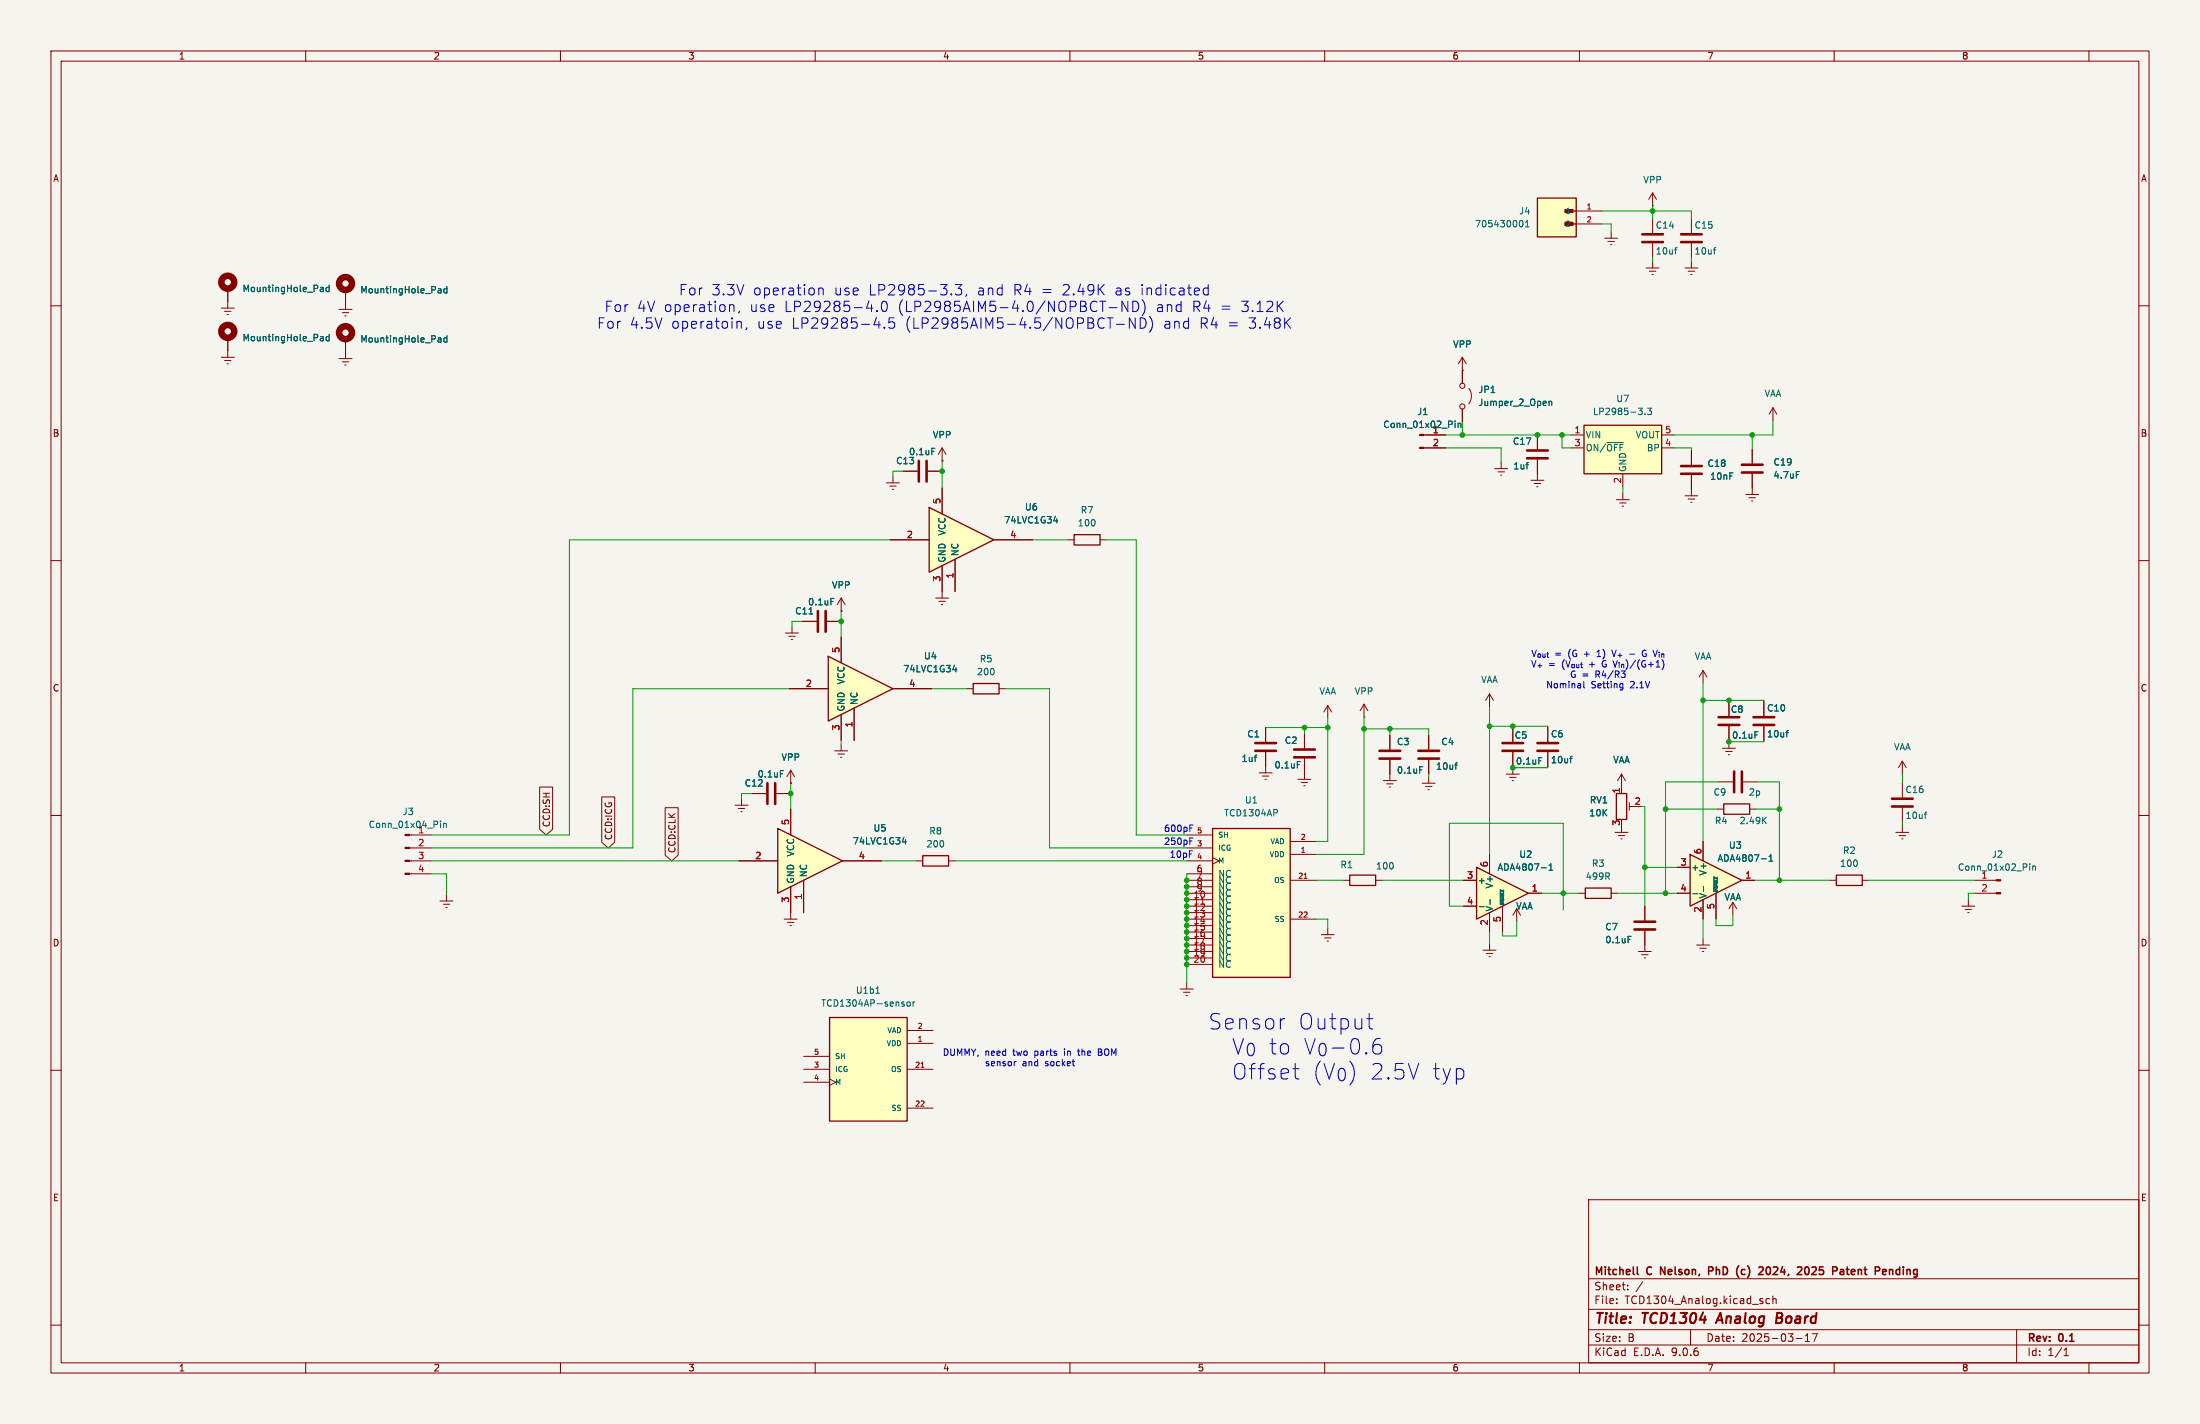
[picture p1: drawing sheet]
<svg xmlns="http://www.w3.org/2000/svg" width="432mm" height="279mm" viewBox="0 0 432 279" stroke-linecap="round" stroke-linejoin="round" font-family="sans-serif">
<path d="M0 0h431.8v279.4h-431.8z" fill="#f5f4ef" stroke="#f5f4ef" stroke-width=".2"/>
<g fill="none" stroke="#840000" stroke-width=".2">
<path d="M10 10h411.8v259.4h-411.8zM12 12h407.8v255.4h-407.8zM60 10v2M110 10v2M160 10v2M210 10v2M260 10v2M310 10v2M360 10v2M410 10v2M44.7 56.6v2.6M10 60h2"/>
<path d="M419.8 60h2M317.2 98h2.6M317.9 98.7h1.3M318.4 99.3h.2M318.5 96.8v1.2M10 110h2M419.8 110h2M10 160h2M147.6 155.7h2.8M152.4 155.7h2.8M155.2 153.7h.1M155.2 151.1l-.8 1.3"/>
<path d="M155.2 151.1l.8 1.3M155.2 151.1v2.6M419.8 160h2M80.4 163.8h4.2M80.4 166.4h4.2M80.4 168.9h4.2M80.4 171.5h4.2M86.4 176.8h2.5M87 177.4h1.3M87.5 178.1h.3M87.6 175.5v1.3M309.9 175.3h1.2"/>
<path d="M316.2 175.3h1.3M10 210h2M419.8 210h2M311.8 235.4h108v32h-108zM10 260h2M311.8 256.9h108M311.8 250.9h108M317.3 255.6v.2M317.3 254.9v.1M319.5 252.9v.2M319.5 252.2v.1M322.4 251.5l-1.3 1.9"/>
<path d="M345.8 255.3l.2 .2-.2 .3M345.8 254.8l.2 .1M347.3 254.9l-.4-.1-.3 .3 .2 .6h.5M348 254.9l.2-.1 .3 .1 .1 .9M348 254.3v1.5M419.8 260h2M60 267.4v2M110 267.4v2M160 267.4v2M210 267.4v2M260 267.4v2M310 267.4v2"/>
<path d="M311.8 263.9h108M311.8 260.9h108M331.8 260.9v3M352.5 262.6h1.2M354.3 263.2h.9M354.3 262.1l.5-.4v1.5M355.7 261.7h1l-.7 1.5M360 267.4v2M395.8 260.9v6.5M405.1 266h.9M405.1 264.9l.4-.4v1.5M410 267.4v2"/>
</g>
<path d="M337.7 257.6l-.9 2M348.7 258.6h.7M349.4 258.6l.2 .1M349.5 257.6h-.7l-.2 2 .9-.1M349.6 258.5l-.2 .1" fill="none" stroke="#840000" stroke-width=".4"/>
<g fill="none" stroke="#840000" stroke-width=".3">
<path d="M321.4 248.6v1.3l.2 .2M325.9 250.1v-1.5l.9 1.5M336.1 248.6h-.7v1.5M336.1 249.3l-.7 .1M341.3 248.4h-.1M342.1 249.1l-.3 .3v.4l.3 .3M345.8 248.6l.3 .3-.1 .3-.9 .9h1M347.1 248.6a.8 .8 0 0 0-.5 .7 .8 .8 0 0 0 .5 .8M353.5 248.6l.1 .3v.3l-.9 .9h.9M354.4 248.7l.2-.1a.8 .8 0 0 1 .5 .7 .8 .8 0 0 1-.5 .8l-.2-.2-.2-.4zM361.1 249.9l.3 .2 .5-.1M361.2 249.1h.6l.1 1"/>
<path d="M361.9 249.4l-.5 .1-.3 .2M362.4 249.1h.5M362.6 248.6v1.3l.3 .2M370.9 249.2l.2-.1h.3l.1 1M370.9 249.1v1"/>
</g>
<circle cx="44.7" cy="55.4" r="1.27" fill="none" stroke="#840000" stroke-width="1.3"/>
<path d="M63 56.4l.5 .2v.6M63.5 57.2h-.5M63.5 56.7h-.5M64.6 56.4h-.4l-.2 .2 .1 .6h.5M64.6 56v1.2M153.2 151.2h.6M86.5 161.1v.1M86.5 161.5v.9M87.1 161.5v.9M87.1 161.7l.4-.1 .1 .8" fill="none" stroke="#006464" stroke-width=".2"/>
<g fill="#840000" stroke="#840000" stroke-width=".2">
<path d="M79.5 163.7h.9v.3h-.9z"/>
<path d="M79.5 166.2h.9v.3h-.9z"/>
<path d="M79.5 168.8h.9v.2h-.9z"/>
<path d="M79.5 171.3h.9v.3h-.9z"/>
</g>
<path d="M311.1 174.2h5.1v2.1h-5.1z" fill="none" stroke="#840000" stroke-width=".25"/>
<path d="M150.6 153.7v4M152.1 153.7v4" fill="none" stroke="#840000" stroke-width=".51"/>
<path d="M310.9 83.4h15.2v9.6h-15.2z" fill="#ffffc2"/>
<path d="M310.9 83.4h15.2v9.6h-15.2zM317.2 155.7h2.1v5.1h-2.1zM264.9 171.7h5.1v2h-5.1z" fill="none" stroke="#840000" stroke-width=".25"/>
<g fill="none" stroke="#840000" stroke-width=".2">
<path d="M324.4 37.8v2.6M324.4 37.8l-.8 1.3M324.4 37.8l.7 1.3M44.7 59.2v1.3M67.8 56.9v3.8M315 46.7h2.5M315.6 47.4h1.3M316.1 48h.3M316.2 45.5v1.2M323.1 52.6h2.5M323.7 53.2h1.3M324.2 53.8h.3"/>
<path d="M324.4 40.4h.1M324.4 51.3v1.3M332 42.9v2.8M332 47.8v2.7M43.4 60.5h2.6M43.4 70.1h2.6M44.1 61.1h1.2M44.1 70.7h1.2M44.6 61.7h.2M44.6 71.4h.2M44.7 66.3v3.8M66.5 70.4h2.6"/>
<path d="M66.5 60.7h2.6M67.2 71h1.3M67.2 61.3h1.3M67.7 71.6h.2M67.7 62h.2M67.8 66.5v3.9M279.5 85.3h4.2M279.5 87.9h4.2M293.4 91.9h2.5M294 92.6h1.3M294.5 93.2h.3M294.6 90.7v1.2"/>
<path d="M300.5 94.2h2.5M301.1 94.9h1.3M301.6 95.5h.3M301.8 85.3v2.8M301.8 90.2v4M308.4 85.3h2.5M308.4 87.9h2.5M318.5 93v2.5M326.1 85.3h2.6M326.1 87.9h2.6M348 80l.7 1.3M348 80l-.8 1.3"/>
<path d="M348 80v2.6M165.1 119.9h.1M165.1 117.3v2.6M165.1 117.3l-.8 1.3M165.1 117.3l.8 1.3M154.2 124.2h2.5M154.8 124.8h1.3M155.3 125.5h.3M155.4 122.9v1.3M157.5 121.9h2.8M162.3 121.9h2.8M260.6 138.4l-.8 1.3"/>
<path d="M260.6 138.4l.8 1.3M260.6 138.4v2.6M267.7 138.2l-.7 1.2M267.7 138.2l.8 1.2M267.7 138.2v2.5M292.4 136.1v2.6M292.4 136.1l.7 1.3M292.4 136.1l-.8 1.3M334.3 131.6l.7 1.2M334.3 131.6l-.8 1.2M334.3 131.6v2.5M144.3 158h2.5"/>
<path d="M144.9 158.6h1.3M145.4 159.3h.3M145.5 156.7v1.3M163.8 147.3h2.6M164.5 148h1.2M165 148.6h.2M165.1 146.1v1.2M247.1 151.6h2.6M247.8 152.3h1.2M248.3 152.9h.2M248.4 142.7v2.8M248.4 147.6v4"/>
<path d="M254.8 152.9h2.5M255.4 153.5h1.3M255.9 154.2h.3M256 144v2.8M256 148.8v4.1M267.7 140.7h.1M272.8 144.3v2.8M272.8 149.1v2.8M295.7 151.9h2.5M296.3 152.5h1.3M296.8 153.2h.3M296.9 142.7v2.8"/>
<path d="M296.9 147.6v2.8M296.9 150.6v1.3M303.8 142.7v2.8M303.8 147.6v2.8M318.3 154.4v1.3M319.8 157.5v1.5M319.8 158.2h1M263.7 172.7h1.2M270 172.7h1.3M291.1 186.4h2.5M291.7 187.1h1.3M292.2 187.7h.3"/>
<path d="M292.4 185.2v1.2"/>
</g>
<g fill="none" stroke="#006464" stroke-width=".2">
<path d="M86.1 56.6l.4 .1 .1 .8M86.6 57.4l-.5 .1M86.6 56.9l-.5 .1M87.7 56.2v1.3M87.7 56.7l-.3-.1-.3 .3 .1 .5h.5M336.3 49h.5M336.8 48.6h-.3M63 66l.5 .2v.7M63.5 66.8l-.5 .1M63.5 66.3l-.5 .1M64.6 66.1l-.4-.1-.2 .3 .1 .5h.5M64.6 65.6v1.3"/>
<path d="M86.1 66.3h.4l.1 .8M86.6 67.1h-.5M86.6 66.6h-.5M87.7 66.3h-.3l-.3 .2 .1 .6h.5M87.7 65.9v1.2M285.6 82.6v.1M285.6 83v.9M286.2 83v.9M286.2 83.2l.5-.1v.8M299.5 91.2h.5M299.9 90.7h.1M315.4 86.8h3.2"/>
<path d="M321.5 80.1h.8l-.4 .5M322.2 80.6l.1 .2-.1 .5M322.9 81.2v.2M323.4 80.1h.7l-.4 .5 .4 .1v.5l-.2 .2-.5-.2M163.1 117.4h.6M158.8 120.5h.7M246.2 148.6h.5M246.5 148.2h.2M254.6 149.4h.6M278.7 150.4h.6M302 148.7h.6M308.1 148.8h.5"/>
<path d="M308.6 148.4l-.3 .1"/>
</g>
<g fill="none" stroke="#840000" stroke-width="1.3">
<circle cx="67.8" cy="55.6" r="1.27"/>
<circle cx="44.7" cy="65" r="1.27"/>
<circle cx="67.8" cy="65.3" r="1.27"/>
</g>
<g fill="none" stroke="#840000" stroke-width=".51">
<path d="M329.9 46h4.1M329.9 47.5h4.1M299.7 88.4h4.1M299.7 89.9h4.1M160.5 119.9v4.1M162.1 119.9v4.1M246.4 145.8h4M246.4 147.3h4M254 147.1h4.1M254 148.6h4.1M270.8 147.3h4M270.8 148.8h4"/>
<path d="M294.9 145.8h4.1M294.9 147.3h4.1M301.8 145.8h4M301.8 147.3h4"/>
</g>
<g fill="#840000" stroke="#840000" stroke-width=".2">
<path d="M278.6 85.2h.9v.3h-.9z"/>
<path d="M278.6 87.8h.9v.2h-.9z"/>
</g>
<path d="M301.8 38.9h7.6v7.6h-7.6z" fill="#ffffc2"/>
<path d="M301.8 38.9h7.6v7.6h-7.6zM307.5 41.4h1.9M307.5 43.9h1.9" fill="none" stroke="#840000" stroke-width=".25"/>
<g fill="#840000" stroke="#840000" stroke-width=".2">
<path d="M307.1 41.1h1.6v.6h-1.6z"/>
<path d="M307.1 43.6h1.6v.7h-1.6z"/>
</g>
<path d="M309.4 41.4h5.1M309.4 43.9h5.1" fill="none" stroke="#840000" stroke-width=".2"/>
<path d="M298.5 43.3a.68 .68 0 0 1 .4 .6 .68 .68 0 0 1-.4 .6M299.4 44.5h.7M299.4 43.6l.4-.3v1.2" fill="none" stroke="#006464" stroke-width=".2"/>
<path d="M238 162.6h15.2v29.2h-15.2z" fill="#ffffc2"/>
<path d="M238 162.6h15.2v29.2h-15.2z" fill="none" stroke="#840000" stroke-width=".25"/>
<g fill="none" stroke="#840000" stroke-width=".2">
<path d="M232.9 163.8h5.1M232.9 166.4h5.1M232.9 168.9h5.1M232.9 172.7h5.1M232.9 171.5h5.1M232.9 174h5.1M232.9 175.3h5.1M232.9 176.5h5.1M232.9 177.8h5.1M232.9 179.1h5.1M238 168.3l1.3 .6-1.3 .6M253.2 165.1h5.1"/>
<path d="M253.2 167.6h5.1M253.2 172.7h5.1M297.7 178.3l.7 1.3M297.7 178.3l-.8 1.3M297.7 178.3v2.5M232.9 180.3h5.1M232.9 181.6h5.1M232.9 182.9h5.1M232.9 184.2h5.1M232.9 185.4h5.1M232.9 186.7h5.1M232.9 188h5.1"/>
<path d="M232.9 189.2h5.1M253.2 180.3h5.1M259.3 183.4h2.6M260 184h1.2M260.5 184.7h.2M260.6 182.1v1.3"/>
</g>
<path d="M256 172.3h.6" fill="none" stroke="#a90000" stroke-width=".2"/>
<g fill="none" stroke="#006464" stroke-width=".2">
<path d="M250.6 158.9l.1 .2-.1 .3M239.4 173.3l.7 1.3M239.4 174.6l.7 1.2M239.4 175.8l.7 1.3M239.4 177.1l.7 1.3M239.4 178.4l.7 1.2M239.4 179.6l.7 1.3M240.1 173.3l-.7-1.3v17.8M240.1 172v17.8l-.7-1.3M240.7 172.8l.1 .3 .3 .2M241.1 173.3h.1M241.1 174.6h.1"/>
<path d="M241.1 173.3a.68 .68 0 0 0-.4 .6 .68 .68 0 0 0 .4 .7M241.1 174.6a.68 .68 0 0 0-.4 .6 .68 .68 0 0 0 .4 .6M241.1 175.8a.68 .68 0 0 0-.4 .7 .68 .68 0 0 0 .4 .6M241.1 177.1a.68 .68 0 0 0-.4 .6 .68 .68 0 0 0 .4 .7M241.1 178.4a.68 .68 0 0 0-.4 .6 .68 .68 0 0 0 .4 .6M241.1 179.6a.68 .68 0 0 0-.4 .7 .68 .68 0 0 0 .4 .6M241.1 175.8h.1M241.1 177.1h.1M241.1 178.4h.1M241.1 179.6h.1M241.2 174.6l.3 .1M241.2 173.3l.3 .1"/>
<path d="M241.2 175.8l.3 .2M241.2 177.1l.3 .1M241.2 178.4l.3 .1M241.2 179.6l.3 .2M241.5 173.2l-.3 .1M241.5 174.4l-.3 .2M241.5 175.7l-.3 .1M241.5 177l-.3 .1M241.5 178.3l-.3 .1M241.5 179.5l-.3 .1M239.4 180.9l.7 1.3M239.4 182.2l.7 1.3"/>
<path d="M239.4 183.5l.7 1.2M239.4 184.7l.7 1.3M239.4 186l.7 1.3M239.4 187.3l.7 1.2M241.1 180.9a.68 .68 0 0 0-.4 .7 .68 .68 0 0 0 .4 .6M241.1 182.2a.68 .68 0 0 0-.4 .6 .68 .68 0 0 0 .4 .7M241.1 183.5a.68 .68 0 0 0-.4 .6 .68 .68 0 0 0 .4 .6M241.1 184.7a.68 .68 0 0 0-.4 .7 .68 .68 0 0 0 .4 .6M241.1 186a.68 .68 0 0 0-.4 .6 .68 .68 0 0 0 .4 .7M241.1 187.3a.68 .68 0 0 0-.4 .6 .68 .68 0 0 0 .4 .6M241.1 188.5a.61 .61 0 0 0-.5 .8 .61 .61 0 0 0 .9 .4M241.1 180.9h.1"/>
<path d="M241.1 182.2h.1M241.1 183.5h.1M241.1 184.7h.1M241.1 186h.1M241.1 187.3h.1M241.1 188.5h.1M241.2 180.9l.3 .1M241.2 183.5l.3 .1M241.2 182.2l.3 .1M241.2 186l.3 .1M241.2 184.7l.3 .2M241.2 187.3l.3 .1"/>
<path d="M241.2 188.5l.3 .2M241.5 180.8l-.3 .1M241.5 182.1l-.3 .1M241.5 183.3l-.3 .2M241.5 184.6l-.3 .1M241.5 185.9l-.3 .1M241.5 187.1l-.3 .2M241.5 188.4l-.3 .1"/>
</g>
<path d="M289.8 170.2l10.2 5.1-10.2 5z" fill="#ffffc2"/>
<path d="M289.8 170.2l10.2 5.1-10.2 5z" fill="none" stroke="#840000" stroke-width=".25"/>
<g fill="none" stroke="#840000" stroke-width=".2">
<path d="M330.7 52.6h2.5M331.3 53.2h1.3M331.9 53.8h.2M332 51.3v1.3M287 72.6h.1M287 70.1v5.1M287 70.1l-.7 1.3M287 70.1l.8 1.3M288.3 76.2l.1 .1a2.54 2.54 0 0 1-.1 2.9M177.3 92.5h2.8M182.1 92.5h2.8M184.9 90.4h.1"/>
<path d="M184.9 87.9l-.8 1.3M184.9 87.9l.8 1.3M184.9 87.9v2.5M287 80.3v2.5M339.3 137.7v2.8M346.2 137.7v2.8M337.3 153.4h2.8M338.1 146.8h2.5M338.7 147.4h1.3M339.2 148.1h.3M339.3 142.5v2.8M339.3 145.5v1.3"/>
<path d="M342.1 153.4h2.8M346.2 142.5v2.8M373.4 149.4l.7 1.2M373.4 149.4l-.8 1.2M373.4 149.4v2.5M373.4 153.7v2.8M373.4 158.5v2.8M287.3 172.7h2.5M287.3 177.8h2.5M292.4 167.6v3.9M292.4 179.1v3.8M294.9 177.8v5.1"/>
<path d="M300 175.3h2.5M322.8 177.8v2.8M340.1 177l.8 1.3M340.1 177l-.8 1.3M340.1 177v2.6M372.1 163.3h2.5M372.7 164h1.3M373.3 164.6h.2M373.4 162.1v1.2M231.6 194.1h2.6M232.3 194.7h1.3M232.8 195.3h.2"/>
<path d="M232.9 192.8v1.3M321.6 186.7h2.5M322.2 187.3h1.3M322.7 188h.3M322.8 182.6v4.1M333 185.4h2.5M333.6 186.1h1.3M334.1 186.7h.3M334.3 184.2v1.2"/>
<circle cx="287" cy="75.7" r=".51"/>
<circle cx="287" cy="79.8" r=".51"/>
</g>
<g fill="none" stroke="#006464" stroke-width=".2">
<path d="M304 78.7v.9M304 78.8h.5l.1 .8M182.9 88h.6M344.4 143.6h.6M350.5 143.8h.5M351 143.3l-.2 .1M377.7 159.8h.5M378.2 159.3l-.3 .1M290.3 177.9h1M292.4 176.5v1M294.5 174.6v2.9M302.5 170.3h1"/>
<path d="M304 170.8h.8M304 169.9l.4-.4v1.3M319.5 183.7h.7"/>
</g>
<path d="M180.3 90.4v4.1M181.9 90.4v4.1M337.3 140.7h4.1M337.3 142.2h4.1M340.4 151.4v4M341.9 151.4v4M344.2 140.7h4M344.2 142.2h4M371.3 156.7h4.1M371.3 158.2h4.1M320.8 180.8h4.1M320.8 182.4h4.1" fill="none" stroke="#840000" stroke-width=".51"/>
<path d="M331.7 167.6l10.2 5.1-10.2 5.1z" fill="#ffffc2"/>
<path d="M338.3 157.7h5.1v2.1h-5.1zM331.7 167.6l10.2 5.1-10.2 5.1zM360.4 171.7h5.1v2h-5.1z" fill="none" stroke="#840000" stroke-width=".25"/>
<path d="M337.1 158.8h1.2M343.4 158.8h1.3M329.2 170.2h2.5M329.2 175.3h2.5M334.3 165.1v3.8M334.3 176.5v3.8M336.8 175.3v5M341.9 172.7h2.5M359.2 172.7h1.2M365.5 172.7h1.3" fill="none" stroke="#840000" stroke-width=".2"/>
<path d="M332.3 175.4h.9M334.4 173.9v1M336.4 172v3M345.7 168.5h1M346.1 160.9l.6 .7M346.7 160.3l-.7 .8M347.2 169h.7M347.2 168.1l.4-.4v1.3" fill="none" stroke="#006464" stroke-width=".2"/>
<path d="M162.8 199.6h15.3v20.4h-15.3z" fill="#ffffc2"/>
<path d="M210.8 104.9h5.1v2h-5.1zM191 134.1h5.1v2h-5.1zM162.8 199.6h15.3v20.4h-15.3z" fill="none" stroke="#840000" stroke-width=".25"/>
<g fill="none" stroke="#840000" stroke-width=".2">
<path d="M324.4 42.9v2.8M324.4 47.8v2.7M174 94.7h2.5M174.6 95.4h1.3M175.1 96h.3M175.3 93.5v1.2M330.7 97.3h2.5M331.3 97.9h1.3M331.9 98.6h.2M332 88.4v2.8M332 93.2v4.1M183.6 117.3h2.6"/>
<path d="M184.3 118h1.2M184.8 118.6h.2M184.9 116.1v1.2M209.5 105.9h1.3M215.9 105.9h1.3M189.7 135.1h1.3M196.1 135.1h1.3M271.5 153.2h2.6M272.2 153.8h1.2M272.7 154.4h.2M272.8 151.9v1.3M280.4 144.3v2.8"/>
<path d="M280.4 149.1v2.8M318.3 151.9l.7 1.3M318.3 151.9l-.8 1.3M318.3 151.9v2.5M155.2 179.1v1.2M385.1 177.8h2.5M385.7 178.4h1.3M386.2 179.1h.3M386.3 176.5v1.3M387.6 172.7h4.2M387.6 175.3h4.2M153.9 180.3h2.6"/>
<path d="M154.6 181h1.2M155.1 181.6h.2M157.7 207.3h5.1M157.7 209.8h5.1M157.7 212.3h5.1M162.8 211.7l1.3 .6-1.3 .7M178.1 209.8h5M178.1 202.2h5M178.1 204.7h5M178.1 217.4h5"/>
</g>
<path d="M180.8 209.4h.6" fill="none" stroke="#a90000" stroke-width=".2"/>
<path d="M328.7 49h.4M329.1 48.6h-.2M285.5 150.1h.5M286 149.7h-.2M398.4 169.5v.1M398.4 169.9v.9M399 169.9v.9M399 170h.5v.8M171.9 194.9h.7M178.1 196.7l.1-.1 .4 .1 .1 .5-.2 .2-.4-.1zM179.2 196.6v.8M179.6 196.6l-.4 .2" fill="none" stroke="#006464" stroke-width=".2"/>
<g fill="#840000" stroke="#840000" stroke-width=".2">
<path d="M391.8 172.6h.9v.2h-.9z"/>
<path d="M391.8 175.1h.9v.3h-.9z"/>
</g>
<path d="M322.3 46h4.1M322.3 47.5h4.1M329.9 91.4h4.1M329.9 93h4.1M278.4 147.3h4M278.4 148.8h4" fill="none" stroke="#840000" stroke-width=".51"/>
<path d="M182.4 99.6l12.7 6.3-12.7 6.4z" fill="#ffffc2"/>
<path d="M182.4 99.6l12.7 6.3-12.7 6.4zM181.1 167.9h5.1v2h-5.1z" fill="none" stroke="#840000" stroke-width=".25"/>
<g fill="none" stroke="#840000" stroke-width=".2">
<path d="M184.9 95.8v5M342.6 97h2.6M343.3 97.7h1.3M343.8 98.3h.2M343.9 88.1v2.8M343.9 93v4M174.8 105.9h7.6M184.9 111v5.1M187.5 109.7v6.4M195.1 105.9h7.6M179.8 168.9h1.3M186.2 168.9h1.3"/>
<path d="M317 163.3h2.5M317.6 164h1.3M318.1 164.6h.3M318.3 162.1v1.2"/>
</g>
<path d="M352.6 92.5h.6M206.8 102.2h.8M207.4 101.8v.8" fill="none" stroke="#006464" stroke-width=".2"/>
<path d="M341.9 91.2h4M341.9 92.7h4" fill="none" stroke="#840000" stroke-width=".51"/>
<path d="M162.6 128.8l12.7 6.3-12.7 6.4z" fill="#ffffc2"/>
<path d="M162.6 128.8l12.7 6.3-12.7 6.4z" fill="none" stroke="#840000" stroke-width=".25"/>
<path d="M154.9 135.1h7.7M165.1 125v5M167.6 138.9v6.4M175.3 135.1h7.6M165.1 140.2v5.1M279.1 153.7h2.6M279.8 154.3h1.3M280.3 154.9h.2M280.4 152.4v1.3" fill="none" stroke="#840000" stroke-width=".2"/>
<path d="M187 131.4h.8M187.6 131v.8" fill="none" stroke="#006464" stroke-width=".2"/>
<path d="M152.7 162.6l12.7 6.3-12.7 6.4z" fill="#ffffc2"/>
<path d="M152.7 162.6l12.7 6.3-12.7 6.4z" fill="none" stroke="#840000" stroke-width=".25"/>
<g fill="none" stroke="#840000" stroke-width=".2">
<path d="M44.7 56.6v2.6M67.8 56.9v2.5M44.7 66.3v2.5M67.8 66.5v2.6M287 72.6h.1M287 72.6v2.6M177.3 92.5h2.8M182.1 92.5h2.8M184.9 90.4h.1M184.9 95.8v5M279.9 85.3h3.8M279.9 87.9h3.8"/>
<path d="M287 80.3v2.5M301.8 85.3v2.8M301.8 90.2v2.8M332 88.4v2.8M332 93.2v2.8M343.9 88.1v2.8M343.9 93v2.8M165.1 119.9h.1M174.8 105.9h7.6M184.9 111v5.1M187.5 109.7v6.4M195.1 105.9h7.6"/>
<path d="M154.9 135.1h7.7M157.5 121.9h2.8M162.3 121.9h2.8M165.1 125v5M167.6 138.9v6.4M175.3 135.1h7.6M339.3 137.7v2.8M346.2 137.7v2.8M105.9 154.4h2.6v8.3l-1.3 1.1-1.3-1.1zM118.1 156.4h2.6v8.9l-1.3 1.1-1.3-1.1zM130.6 158.5h2.5v9.3l-1.3 1.1-1.2-1.1zM147.6 155.7h2.8"/>
<path d="M152.4 155.7h2.8M155.2 153.7h.1M155.2 158.8v5M165.1 140.2v5.1M248.4 142.7v2.8M248.4 147.6v2.8M256 144v2.8M256 148.8v2.8M272.8 144.3v2.8M272.8 149.1v2.8M280.4 144.3v2.8M280.4 149.1v2.8"/>
<path d="M296.9 142.7v2.8M296.9 147.6v2.8M303.8 142.7v2.8M303.8 147.6v2.8M318.3 154.4v1.3M339.3 142.5v2.8M346.2 142.5v2.8M145 168.9h7.7M155.2 174v5.1M157.7 172.7v6.4M165.4 168.9h7.6M287.3 172.7h2.5"/>
<path d="M287.3 177.8h2.5M292.4 167.6v3.9M292.4 179.1v3.8M294.9 177.8v5.1M300 175.3h2.5M322.8 177.8v2.8M329.2 175.3h2.5M329.2 170.2h2.5M334.3 165.1v3.8M334.3 176.5v3.8M336.8 175.3v5M341.9 172.7h2.5"/>
<path d="M322.8 182.6v2.8"/>
</g>
<g fill="none" stroke="#006464" stroke-width=".2">
<path d="M63 56.4l.5 .2v.6M63.5 57.2h-.5M63.5 56.7h-.5M64.6 56.4h-.4l-.2 .2 .1 .6h.5M64.6 56v1.2M86.1 56.6l.4 .1 .1 .8M86.6 57.4l-.5 .1M86.6 56.9l-.5 .1M87.7 56.7l-.3-.1-.3 .3 .1 .5h.5M87.7 56.2v1.3M63 66l.5 .2v.7M63.5 66.8l-.5 .1"/>
<path d="M63.5 66.3l-.5 .1M64.6 65.6v1.3M64.6 66.1l-.4-.1-.2 .3 .1 .5h.5M86.1 66.3h.4l.1 .8M86.6 67.1h-.5M86.6 66.6h-.5M87.7 65.9v1.2M87.7 66.3h-.3l-.3 .2 .1 .6h.5M304 78.7v.9M304 78.8h.5l.1 .8M182.9 88h.6M285.6 82.6v.1"/>
<path d="M285.6 83v.9M286.2 83v.9M286.2 83.2l.5-.1v.8M299.5 91.2h.5M299.9 90.7h.1M352.6 92.5h.6M163.1 117.4h.6M206.8 102.2h.8M207.4 101.8v.8M158.8 120.5h.7M187 131.4h.8M187.6 131v.8"/>
<path d="M153.2 151.2h.6M246.2 148.6h.5M246.5 148.2h.2M254.6 149.4h.6M278.7 150.4h.6M285.5 150.1h.5M286 149.7h-.2M302 148.7h.6M308.1 148.8h.5M308.6 148.4l-.3 .1M344.4 143.6h.6M350.5 143.8h.5"/>
<path d="M351 143.3l-.2 .1M177.1 165.2h.8M177.7 164.8v.8M290.3 177.9h1M292.4 176.5v1M294.5 174.6v2.9M302.5 170.3h1M304 170.8h.8M304 169.9l.4-.4v1.3M332.3 175.4h.9M334.4 173.9v1M336.4 172v3"/>
<path d="M345.7 168.5h1M347.2 169h.7M347.2 168.1l.4-.4v1.3M319.5 183.7h.7"/>
</g>
<g fill="none" stroke="#009600" stroke-width=".2">
<path d="M314.5 41.4h17.5v1.5M314.5 43.9h1.7v1.6M324.4 40.4v2.5M324.4 50.5v.8M332 50.5v.8M177.3 92.5h-2v1M184.9 90.4v5.4M283.7 87.9h10.9v2.8M283.7 85.3h24.7M287 82.8v2.5M306.6 85.3v2.6h1.8M318.5 95.5v1.3"/>
<path d="M328.7 87.9h3.3v.5M343.9 85.3v2.8M348 82.6v2.7h-19.3M165.1 119.9v5.1M174.8 105.9h-63v57.9h-27.2M202.7 105.9h6.8M217.2 105.9h5.8v57.9h9.9M154.9 135.1h-30.7v31.3h-39.6M157.5 121.9h-2.1v1M182.9 135.1h6.8M197.4 135.1h8.6v31.3h26.9M292.4 138.7v28.9"/>
<path d="M334.3 137.4h11.9v.3M334.3 134.1v31M339.3 137.4v.3M147.6 155.7h-2.1v1M155.2 153.7v5.1M165.1 145.3v.8M248.4 142.7h12.2M256 142.7v1.3M260.6 141v24.1h-2.3M267.7 143h12.7v1.3M267.7 140.7v26.9h-9.4M272.8 143v1.3"/>
<path d="M280.4 151.9v.5M292.4 142.5h11.4v.2M296.9 150.4h-.2v.2h7.1v-.2M296.9 142.5v.2M322.1 158.2h.7v19.6M326.9 158.8h10.2M337.3 153.4h-10.4v21.9M339.3 145.3h-.2v.2h7.1v-.2M344.7 158.8h4.5M344.9 153.4h4.3v19.3M373.4 151.9v1.8M84.6 168.9h60.4"/>
<path d="M84.6 171.5h3v4M173 168.9h6.8M187.5 168.9h45.4M232.9 171.5v21.3M258.3 172.7h5.4M271.3 172.7h16M287.3 177.8h-2.8v-16.3h22.3v17.1M302.5 175.3h7.4M317.5 175.3h11.7M322.8 170.2h6.4M340.1 179.6v2h-3.3v-1.3M344.4 172.7h14.8"/>
<path d="M366.8 172.7h20.8M373.4 161.3v.8M387.6 175.3h-1.3v1.2M258.3 180.3h2.3v1.8M292.4 182.9v2.3M297.7 180.8v2.8h-2.8v-.7M334.3 180.3v3.9"/>
</g>
<g fill="none" stroke="#0000c2" stroke-width=".2">
<path d="M143.5 59.8l.5 .1 .1 .2v1M160.7 56.5v1.4M160.7 56.7a.5 .5 0 0 1 .9 .1v1.1M173.1 59.5a1.05 1.05 0 0 0 .6 1.6 1.19 1.19 0 0 0 .4-1.6M186.7 57.7v.2M187.5 55.8h1.3l-.7 .8a.55 .55 0 0 1 .7 .4v.5l-.2 .3-.8 .1-.3-.2M189.7 57.8l-.2 .4M221.4 59.1v2l-1.2-2v2M222.3 59.1v2a1.05 1.05 0 0 0 1.2-.8 1.05 1.05 0 0 0-.7-1.2M224.5 59.2a2.36 2.36 0 0 1-.3 2.7M236.3 57.7l.3 .2 .5-.1M237.1 56.6l-.5-.1-.3 .2"/>
<path d="M237.1 55.8v2.1M144.9 63.1h.3l.3 .2v1.1M145.1 61l-.2 .4M146.6 64.3l-.2 .4M170.1 60.5h1.2M171.5 63.7h1.3M172.1 60.9v.2M173.6 64.2v.2M175.5 62.4h-1l-.1 .9 .3-.2 .7 .1 .2 .3-.1 .7-.3 .2h-.5l-.3-.2M217.7 60.4h1.5M219.1 63.6h1.6M222.8 62.4v2l-1.1-2v2"/>
<path d="M223.8 62.4a1.03 1.03 0 0 1 1.2 1 1.03 1.03 0 0 1-1.2 1zM225.6 62.1a2.33 2.33 0 0 1 0 3.1M310.8 133.7v1.1l.2 .2M313.4 128.8h.8M313.6 127.9h-.2M316.4 127.6l.4 1.2M318.2 134.1l.3 .1M318.5 134.1v1l-.2 .3M318.5 134.9l-.3 .1M318.7 132.1l.3 .3v.3l-.3 .2M319 131.7l-.4 .4M322.9 127.6a.64 .64 0 0 0-.6 .6 .64 .64 0 0 0 .6 .6"/>
<path d="M233.5 162.5h.5M233.5 161.9h.6M233.5 165h.5M233.5 164.4h.6M251.9 199.9h.3M268.3 199.9h1.1M268.7 198.9v2.6l.2 .3 .5 .1M199.4 208.3l-.3 .1M211.5 206.2h.5M211.6 205.8l.1 1.2M215.6 206.4h.4M216 205.8h-.4v1.3h.5"/>
<path d="M253.8 209.7h1.1M254.2 208.7v2.6l.2 .3 .5 .1M278.4 208.7l-1 3M287.2 210l.1 .3v.8l-.1 .3"/>
</g>
<g fill="#009600" stroke="#009600" stroke-width=".2">
<circle cx="232.9" cy="181.6" r=".46"/>
<circle cx="232.9" cy="182.9" r=".46"/>
<circle cx="232.9" cy="185.4" r=".46"/>
<circle cx="232.9" cy="184.2" r=".46"/>
<circle cx="232.9" cy="177.8" r=".46"/>
<circle cx="232.9" cy="176.5" r=".46"/>
<circle cx="232.9" cy="179.1" r=".46"/>
<circle cx="184.9" cy="92.5" r=".46"/>
<circle cx="232.9" cy="174" r=".46"/>
<circle cx="232.9" cy="175.3" r=".46"/>
<circle cx="165.1" cy="121.9" r=".46"/>
<circle cx="155.2" cy="155.7" r=".46"/>
<circle cx="232.9" cy="188" r=".46"/>
<circle cx="232.9" cy="186.7" r=".46"/>
<circle cx="232.9" cy="189.2" r=".46"/>
<circle cx="232.9" cy="180.3" r=".46"/>
<circle cx="232.9" cy="172.7" r=".46"/>
<circle cx="267.7" cy="143" r=".46"/>
<circle cx="256" cy="142.7" r=".46"/>
<circle cx="260.6" cy="142.7" r=".46"/>
<circle cx="296.9" cy="150.6" r=".46"/>
<circle cx="306.8" cy="175.3" r=".46"/>
<circle cx="292.4" cy="142.5" r=".46"/>
<circle cx="296.9" cy="142.5" r=".46"/>
<circle cx="272.8" cy="143" r=".46"/>
<circle cx="326.9" cy="158.8" r=".46"/>
<circle cx="339.3" cy="145.5" r=".46"/>
<circle cx="349.2" cy="158.8" r=".46"/>
<circle cx="349.2" cy="172.7" r=".46"/>
<circle cx="339.3" cy="137.4" r=".46"/>
<circle cx="326.9" cy="175.3" r=".46"/>
<circle cx="322.8" cy="170.2" r=".46"/>
<circle cx="334.3" cy="137.4" r=".46"/>
<circle cx="306.6" cy="85.3" r=".46"/>
<circle cx="301.8" cy="85.3" r=".46"/>
<circle cx="324.4" cy="41.4" r=".46"/>
<circle cx="343.9" cy="85.3" r=".46"/>
<circle cx="287" cy="85.3" r=".46"/>
</g>
<g font-size="4.2" fill="#0000c2">
<text x="237" y="202.3">Sensor</text>
<text x="254.5" y="202.3">Output</text>
<text x="241.3" y="207.2">V_{0}</text>
<text x="248.4" y="207.2">to</text>
<text x="255.1" y="207.2">V_{0}-0.6</text>
<text x="241.3" y="212.1">Offset</text>
<text x="257" y="212.1">(V_{0})</text>
<text x="268.2" y="212.1">2.5V</text>
<text x="280.2" y="212.1">typ</text>
</g>
<g font-size="2.8" fill="#0000c2">
<text x="133.2" y="58.2">For</text>
<text x="139.6" y="58.2">3.3V</text>
<text x="147.8" y="58.2">operation</text>
<text x="163.7" y="58.2">use</text>
<text x="170.6" y="58.2">LP2985-3.3,</text>
<text x="191.9" y="58.2">and</text>
<text x="199" y="58.2">R4 =</text>
<text x="208.7" y="58.2">2.49K</text>
<text x="219.1" y="58.2">as</text>
<text x="224.2" y="58.2">indicated</text>
<text x="117.1" y="64.7">For</text>
<text x="118.6" y="61.4">For</text>
<text x="123.6" y="64.7">4.5V</text>
<text x="125" y="61.4">4V operation,</text>
<text x="131.7" y="64.7">operatoin,</text>
<text x="147.2" y="61.4">use</text>
<text x="148.6" y="64.7">use</text>
<text x="154" y="61.4">LP29285-4.0</text>
<text x="155.5" y="64.7">LP29285-4.5</text>
<text x="176.3" y="61.4">(LP2985AIM5-4.0/NOPBCT-ND)</text>
<text x="177.8" y="64.7">(LP2985AIM5-4.5/NOPBCT-ND)</text>
<text x="227.1" y="61.4">and</text>
<text x="228.5" y="64.7">and</text>
<text x="234.2" y="61.4">R4 =</text>
<text x="235.6" y="64.7">R4 =</text>
<text x="243.9" y="61.4">3.12K</text>
<text x="245.3" y="64.7">3.48K</text>
</g>
<g font-size="2.8" fill="#840000">
<text x="312.8" y="260.3">Title:</text>
<text x="322.5" y="260.3">TCD1304</text>
<text x="337.9" y="260.3">Analog</text>
<text x="350.2" y="260.3">Board</text>
</g>
<g font-size="2.1" fill="#840000">
<text x="312.8" y="250.6">Mitchell</text>
<text x="323.3" y="250.6">C</text>
<text x="326.6" y="250.6">Nelson,</text>
<text x="336.6" y="250.6">PhD</text>
<text x="342.7" y="250.6">(c)</text>
<text x="347.7" y="250.6">2024,</text>
<text x="355.9" y="250.6">2025</text>
<text x="363.4" y="250.6">Patent</text>
<text x="372.3" y="250.6">Pending</text>
<text x="312.8" y="256.1">File:</text>
<text x="312.8" y="253.4">Sheet:</text>
<text x="318.9" y="256.1">TCD1304_Analog.kicad_sch</text>
<text x="312.8" y="263.5">Size:</text>
<text x="319.5" y="263.5">B</text>
<text x="334.8" y="263.5">Date:</text>
<text x="341.8" y="263.5">2025-03-17</text>
<text x="397.8" y="263.7">Rev:</text>
<text x="404.2" y="263.7">0.1</text>
<text x="312.8" y="266.3">KiCad</text>
<text x="320.5" y="266.3">E.D.A.</text>
<text x="328.1" y="266.3">9.0.6</text>
<text x="397.8" y="266.3">Id:</text>
<text x="401.9" y="266.3">1/1</text>
</g>
<g font-size="1.8" fill="#840000">
<text x="35" y="11.9">1</text>
<text x="85" y="11.9">2</text>
<text x="135" y="11.9">3</text>
<text x="185" y="11.9">4</text>
<text x="235" y="11.9">5</text>
<text x="285" y="11.9">6</text>
<text x="335" y="11.9">7</text>
<text x="385" y="11.9">8</text>
<text x="10.3" y="35.9">A</text>
<text x="420.1" y="35.9">A</text>
<text x="10.3" y="85.9">B</text>
<text x="420.1" y="85.9">B</text>
<text x="10.3" y="135.9">C</text>
<text x="420.1" y="135.9">C</text>
<text x="108.1" y="162.4" transform="rotate(-90 108.1 162.4)">CCD:SH</text>
<text x="120.3" y="164.9" transform="rotate(-90 120.3 164.9)">CCD:ICG</text>
<text x="132.8" y="167.5" transform="rotate(-90 132.8 167.5)">CCD:CLK</text>
<text x="10.3" y="185.9">D</text>
<text x="420.1" y="185.9">D</text>
<text x="10.3" y="235.9">E</text>
<text x="420.1" y="235.9">E</text>
<text x="35" y="269.3">1</text>
<text x="85" y="269.3">2</text>
<text x="135" y="269.3">3</text>
<text x="185" y="269.3">4</text>
<text x="235" y="269.3">5</text>
<text x="285" y="269.3">6</text>
<text x="335" y="269.3">7</text>
<text x="385" y="269.3">8</text>
</g>
<g font-size="1.8" fill="#006464">
<text x="322.4" y="36.2">VPP</text>
<text x="289.4" y="44.8">705430001</text>
<text x="298.1" y="42.3">J4</text>
<text x="324.9" y="45.1">C14</text>
<text x="332.5" y="45.1">C15</text>
<text x="324.9" y="50.1">10uf</text>
<text x="332.5" y="50.1">10uf</text>
<text x="47.5" y="57.5">MountingHole_Pad</text>
<text x="70.6" y="57.8">MountingHole_Pad</text>
<text x="47.5" y="67.2">MountingHole_Pad</text>
<text x="70.6" y="67.4">MountingHole_Pad</text>
<text x="285.1" y="68.4">VPP</text>
<text x="290.1" y="77.3">JP1</text>
<text x="278.1" y="81.6">J1</text>
<text x="290.1" y="79.9">Jumper_2_Open</text>
<text x="312.5" y="81.6">LP2985-3.3</text>
<text x="317.1" y="79.1">U7</text>
<text x="346.2" y="78.1">VAA</text>
<text x="178.3" y="89.5">0.1uF</text>
<text x="183" y="86.2">VPP</text>
<text x="271.4" y="84.2">Conn_01x02_Pin</text>
<text x="296.8" y="87.5">C17</text>
<text x="311.1" y="86.2">VIN</text>
<text x="311.1" y="88.7">ON/~{OFF}</text>
<text x="321" y="86.2">VOUT</text>
<text x="323.1" y="88.7">BP</text>
<text x="175.8" y="91.3">C13</text>
<text x="296.9" y="92.3">1uf</text>
<text x="319.4" y="92.7" transform="rotate(-90 319.4 92.7)">GND</text>
<text x="335" y="91.8">C18</text>
<text x="335.5" y="94.3">10nF</text>
<text x="348" y="91.5">C19</text>
<text x="348" y="94.1">4.7uF</text>
<text x="201.1" y="100.4">U6</text>
<text x="212" y="100.9">R7</text>
<text x="185.8" y="105.2" transform="rotate(-90 185.8 105.2)">VCC</text>
<text x="197" y="102.9">74LVC1G34</text>
<text x="211.4" y="103.5">100</text>
<text x="185.8" y="110.5" transform="rotate(-90 185.8 110.5)">GND</text>
<text x="188.3" y="109.2" transform="rotate(-90 188.3 109.2)">NC</text>
<text x="158.5" y="119">0.1uF</text>
<text x="163.2" y="115.7">VPP</text>
<text x="156" y="120.8">C11</text>
<text x="181.3" y="129.6">U4</text>
<text x="192.2" y="130.1">R5</text>
<text x="332.5" y="129.6">VAA</text>
<text x="166" y="134.4" transform="rotate(-90 166 134.4)">VCC</text>
<text x="177.2" y="132.1">74LVC1G34</text>
<text x="191.6" y="132.7">200</text>
<text x="258.9" y="136.5">VAA</text>
<text x="265.8" y="136.5">VPP</text>
<text x="290.6" y="134.2">VAA</text>
<text x="166" y="139.7" transform="rotate(-90 166 139.7)">GND</text>
<text x="168.5" y="138.4" transform="rotate(-90 168.5 138.4)">NC</text>
<text x="339.6" y="140.1">C8</text>
<text x="346.7" y="139.8">C10</text>
<text x="153.3" y="149.5">VPP</text>
<text x="243.6" y="149.7">1uf</text>
<text x="244.7" y="144.9">C1</text>
<text x="252.1" y="146.2">C2</text>
<text x="274.1" y="146.4">C3</text>
<text x="282.8" y="146.4">C4</text>
<text x="297.2" y="145.1">C5</text>
<text x="304.3" y="144.9">C6</text>
<text x="304.3" y="150">10uf</text>
<text x="316.5" y="150">VAA</text>
<text x="339.9" y="145.1">0.1uF</text>
<text x="346.7" y="144.9">10uf</text>
<text x="371.6" y="147.4">VAA</text>
<text x="146.1" y="154.5">C12</text>
<text x="148.6" y="152.8">0.1uF</text>
<text x="250" y="151">0.1uF</text>
<text x="274.1" y="152">0.1uF</text>
<text x="281.8" y="151.2">10uf</text>
<text x="297.4" y="150.2">0.1uF</text>
<text x="373.9" y="155.8">C16</text>
<text x="78.9" y="160.1">J3</text>
<text x="240.2" y="160.4">TCD1304AP</text>
<text x="244.2" y="157.8">U1</text>
<text x="311.8" y="160.4">10K</text>
<text x="311.9" y="157.8">RV1</text>
<text x="336.2" y="156.3">C9</text>
<text x="336.5" y="161.9">R4</text>
<text x="341.3" y="161.9">2.49K</text>
<text x="343.1" y="156.3">2p</text>
<text x="373.9" y="160.9">10uf</text>
<text x="72.3" y="162.7">Conn_01x04_Pin</text>
<text x="82" y="163.6">1</text>
<text x="167.3" y="165.9">74LVC1G34</text>
<text x="171.3" y="163.4">U5</text>
<text x="181.7" y="166.5">200</text>
<text x="182.3" y="163.9">R8</text>
<text x="339.2" y="166.7">U3</text>
<text x="361.6" y="167.7">R2</text>
<text x="156.1" y="173.5" transform="rotate(-90 156.1 173.5)">GND</text>
<text x="156.1" y="168.2" transform="rotate(-90 156.1 168.2)">VCC</text>
<text x="158.6" y="172.2" transform="rotate(-90 158.6 172.2)">NC</text>
<text x="239" y="172.3">NC</text>
<text x="263" y="170.5">R1</text>
<text x="270" y="170.8">100</text>
<text x="289.9" y="173.6">+</text>
<text x="293.8" y="171">ADA4807-1</text>
<text x="298.1" y="168.5">U2</text>
<text x="311.1" y="172.8">499R</text>
<text x="312.3" y="170.3">R3</text>
<text x="331.9" y="171">+</text>
<text x="335.1" y="171.9" transform="rotate(-90 335.1 171.9)">V+</text>
<text x="337" y="169.3">ADA4807-1</text>
<text x="361" y="170.3">100</text>
<text x="384.2" y="171">Conn_01x02_Pin</text>
<text x="388.8" y="172.5">1</text>
<text x="390.9" y="168.5">J2</text>
<text x="293.2" y="178.9" transform="rotate(-90 293.2 178.9)">V-</text>
<text x="293.2" y="174.4" transform="rotate(-90 293.2 174.4)">V+</text>
<text x="297.5" y="178.7">VAA</text>
<text x="335.1" y="176.4" transform="rotate(-90 335.1 176.4)">V-</text>
<text x="338.4" y="176.9">VAA</text>
<text x="315" y="182.7">C7</text>
<text x="315" y="185.3">0.1uF</text>
<text x="161.1" y="197.7">TCD1304AP-sensor</text>
<text x="167.9" y="195.2">U1b1</text>
</g>
<g font-size="1.8" fill="#a90000">
<text x="281.1" y="85.1">1</text>
<text x="281.1" y="87.6">2</text>
<text x="308.9" y="85.1">1</text>
<text x="308.9" y="87.6">3</text>
<text x="326.7" y="85.1">5</text>
<text x="326.7" y="87.6">4</text>
<text x="318.3" y="94.9" transform="rotate(-90 318.3 94.9)">2</text>
<text x="184.7" y="99" transform="rotate(-90 184.7 99)">5</text>
<text x="177.9" y="105.7">2</text>
<text x="198.2" y="105.7">4</text>
<text x="187.2" y="113.6" transform="rotate(-90 187.2 113.6)">1</text>
<text x="184.7" y="114.2" transform="rotate(-90 184.7 114.2)">3</text>
<text x="164.8" y="128.2" transform="rotate(-90 164.8 128.2)">5</text>
<text x="158" y="134.9">2</text>
<text x="178.4" y="134.9">4</text>
<text x="164.8" y="143.5" transform="rotate(-90 164.8 143.5)">3</text>
<text x="167.4" y="142.8" transform="rotate(-90 167.4 142.8)">1</text>
<text x="318" y="155.8" transform="rotate(-90 318 155.8)">1</text>
<text x="154.9" y="162" transform="rotate(-90 154.9 162)">5</text>
<text x="320.7" y="158">2</text>
<text x="82" y="166.1">2</text>
<text x="318" y="162.1" transform="rotate(-90 318 162.1)">3</text>
<text x="334" y="167.7" transform="rotate(-90 334 167.7)">6</text>
<text x="82" y="168.7">3</text>
<text x="82" y="171.2">4</text>
<text x="148.1" y="168.7">2</text>
<text x="168.5" y="168.7">4</text>
<text x="234.8" y="171.2">6</text>
<text x="234.8" y="172.5">7</text>
<text x="234.8" y="173.7">8</text>
<text x="287.8" y="172.5">3</text>
<text x="292.1" y="170.3" transform="rotate(-90 292.1 170.3)">6</text>
<text x="329.7" y="169.9">3</text>
<text x="342.4" y="172.5">1</text>
<text x="154.9" y="177.2" transform="rotate(-90 154.9 177.2)">3</text>
<text x="157.5" y="176.6" transform="rotate(-90 157.5 176.6)">1</text>
<text x="234.1" y="176.3">10</text>
<text x="234.1" y="177.5">11</text>
<text x="234.1" y="178.8">12</text>
<text x="234.8" y="175">9</text>
<text x="287.8" y="177.5">4</text>
<text x="300.5" y="175">1</text>
<text x="329.7" y="175">4</text>
<text x="334" y="179.1" transform="rotate(-90 334 179.1)">2</text>
<text x="336.5" y="178.5" transform="rotate(-90 336.5 178.5)">5</text>
<text x="388.8" y="175">2</text>
<text x="234.1" y="180.1">13</text>
<text x="234.1" y="181.4">14</text>
<text x="234.1" y="182.6">15</text>
<text x="234.1" y="183.9">16</text>
<text x="234.1" y="185.2">17</text>
<text x="292.1" y="181.7" transform="rotate(-90 292.1 181.7)">2</text>
<text x="294.6" y="181" transform="rotate(-90 294.6 181)">5</text>
<text x="234.1" y="186.4">18</text>
<text x="234.1" y="187.7">19</text>
<text x="234.1" y="189">20</text>
</g>
<g font-size="1.8" fill="#0000c2">
<text x="300.4" y="131">V_{+}</text>
<text x="300.4" y="129">V_{out}</text>
<text x="303.9" y="131">=</text>
<text x="305.1" y="129">=</text>
<text x="306.7" y="131">(V_{out}</text>
<text x="307.9" y="129">(G</text>
<text x="311.1" y="129">+</text>
<text x="312.2" y="131">+</text>
<text x="313.9" y="129">1)</text>
<text x="314.9" y="131">G V_{in})/(G+1)</text>
<text x="317.1" y="129">V_{+}</text>
<text x="323.4" y="129">G V_{in}</text>
<text x="303.4" y="135.1">Nominal</text>
<text x="308.1" y="133.1">G =</text>
<text x="312.3" y="135.1">Setting</text>
<text x="313.2" y="133.1">R4/R3</text>
<text x="320.1" y="135.1">2.1V</text>
<text x="228.4" y="163.4">600pF</text>
<text x="228.4" y="166">250pF</text>
<text x="229.5" y="168.5">10pF</text>
<text x="184.9" y="207.4">DUMMY, need</text>
<text x="193.2" y="209.4">sensor</text>
<text x="199" y="207.4">two</text>
<text x="200.6" y="209.4">and</text>
<text x="203.3" y="207.4">parts</text>
<text x="205.2" y="209.4">socket</text>
<text x="209.3" y="207.4">in</text>
<text x="212.3" y="207.4">the</text>
<text x="216.4" y="207.4">BOM</text>
</g>
<g font-size="1.4" fill="#a90000">
<text x="311.3" y="41.1">1</text>
<text x="311.3" y="43.7">2</text>
<text x="234.8" y="163.6">5</text>
<text x="234.8" y="166.1">3</text>
<text x="255.2" y="164.8">2</text>
<text x="255.2" y="167.4">1</text>
<text x="234.8" y="168.7">4</text>
<text x="254.7" y="172.5">21</text>
<text x="254.7" y="180.1">22</text>
<text x="180" y="201.9">2</text>
<text x="159.7" y="207">5</text>
<text x="159.7" y="209.5">3</text>
<text x="179.5" y="209.5">21</text>
<text x="180" y="204.5">1</text>
<text x="159.7" y="212.1">4</text>
<text x="179.5" y="217.2">22</text>
</g>
<g font-size="1.4" fill="#006464">
<text x="307.1" y="42.1">1</text>
<text x="307.1" y="44.7">2</text>
<text x="239" y="164.6">SH</text>
<text x="239" y="167.1">ICG</text>
<text x="249.2" y="165.8">VAD</text>
<text x="239" y="169.6">M</text>
<text x="249.1" y="168.4">VDD</text>
<text x="249.9" y="173.5">OS</text>
<text x="250" y="181.1">SS</text>
<text x="174" y="202.9">VAD</text>
<text x="163.8" y="208">SH</text>
<text x="173.9" y="205.5">VDD</text>
<text x="163.8" y="210.5">ICG</text>
<text x="163.8" y="213.1">M</text>
<text x="174.8" y="210.5">OS</text>
<text x="174.8" y="218.2">SS</text>
</g>
<g font-size=".7" fill="#006464">
<text x="295.4" y="177.7" transform="rotate(-90 295.4 177.7)">~{DISABLE}</text>
<text x="337.3" y="175.1" transform="rotate(-90 337.3 175.1)">~{DISABLE}</text>
</g>
</svg>
